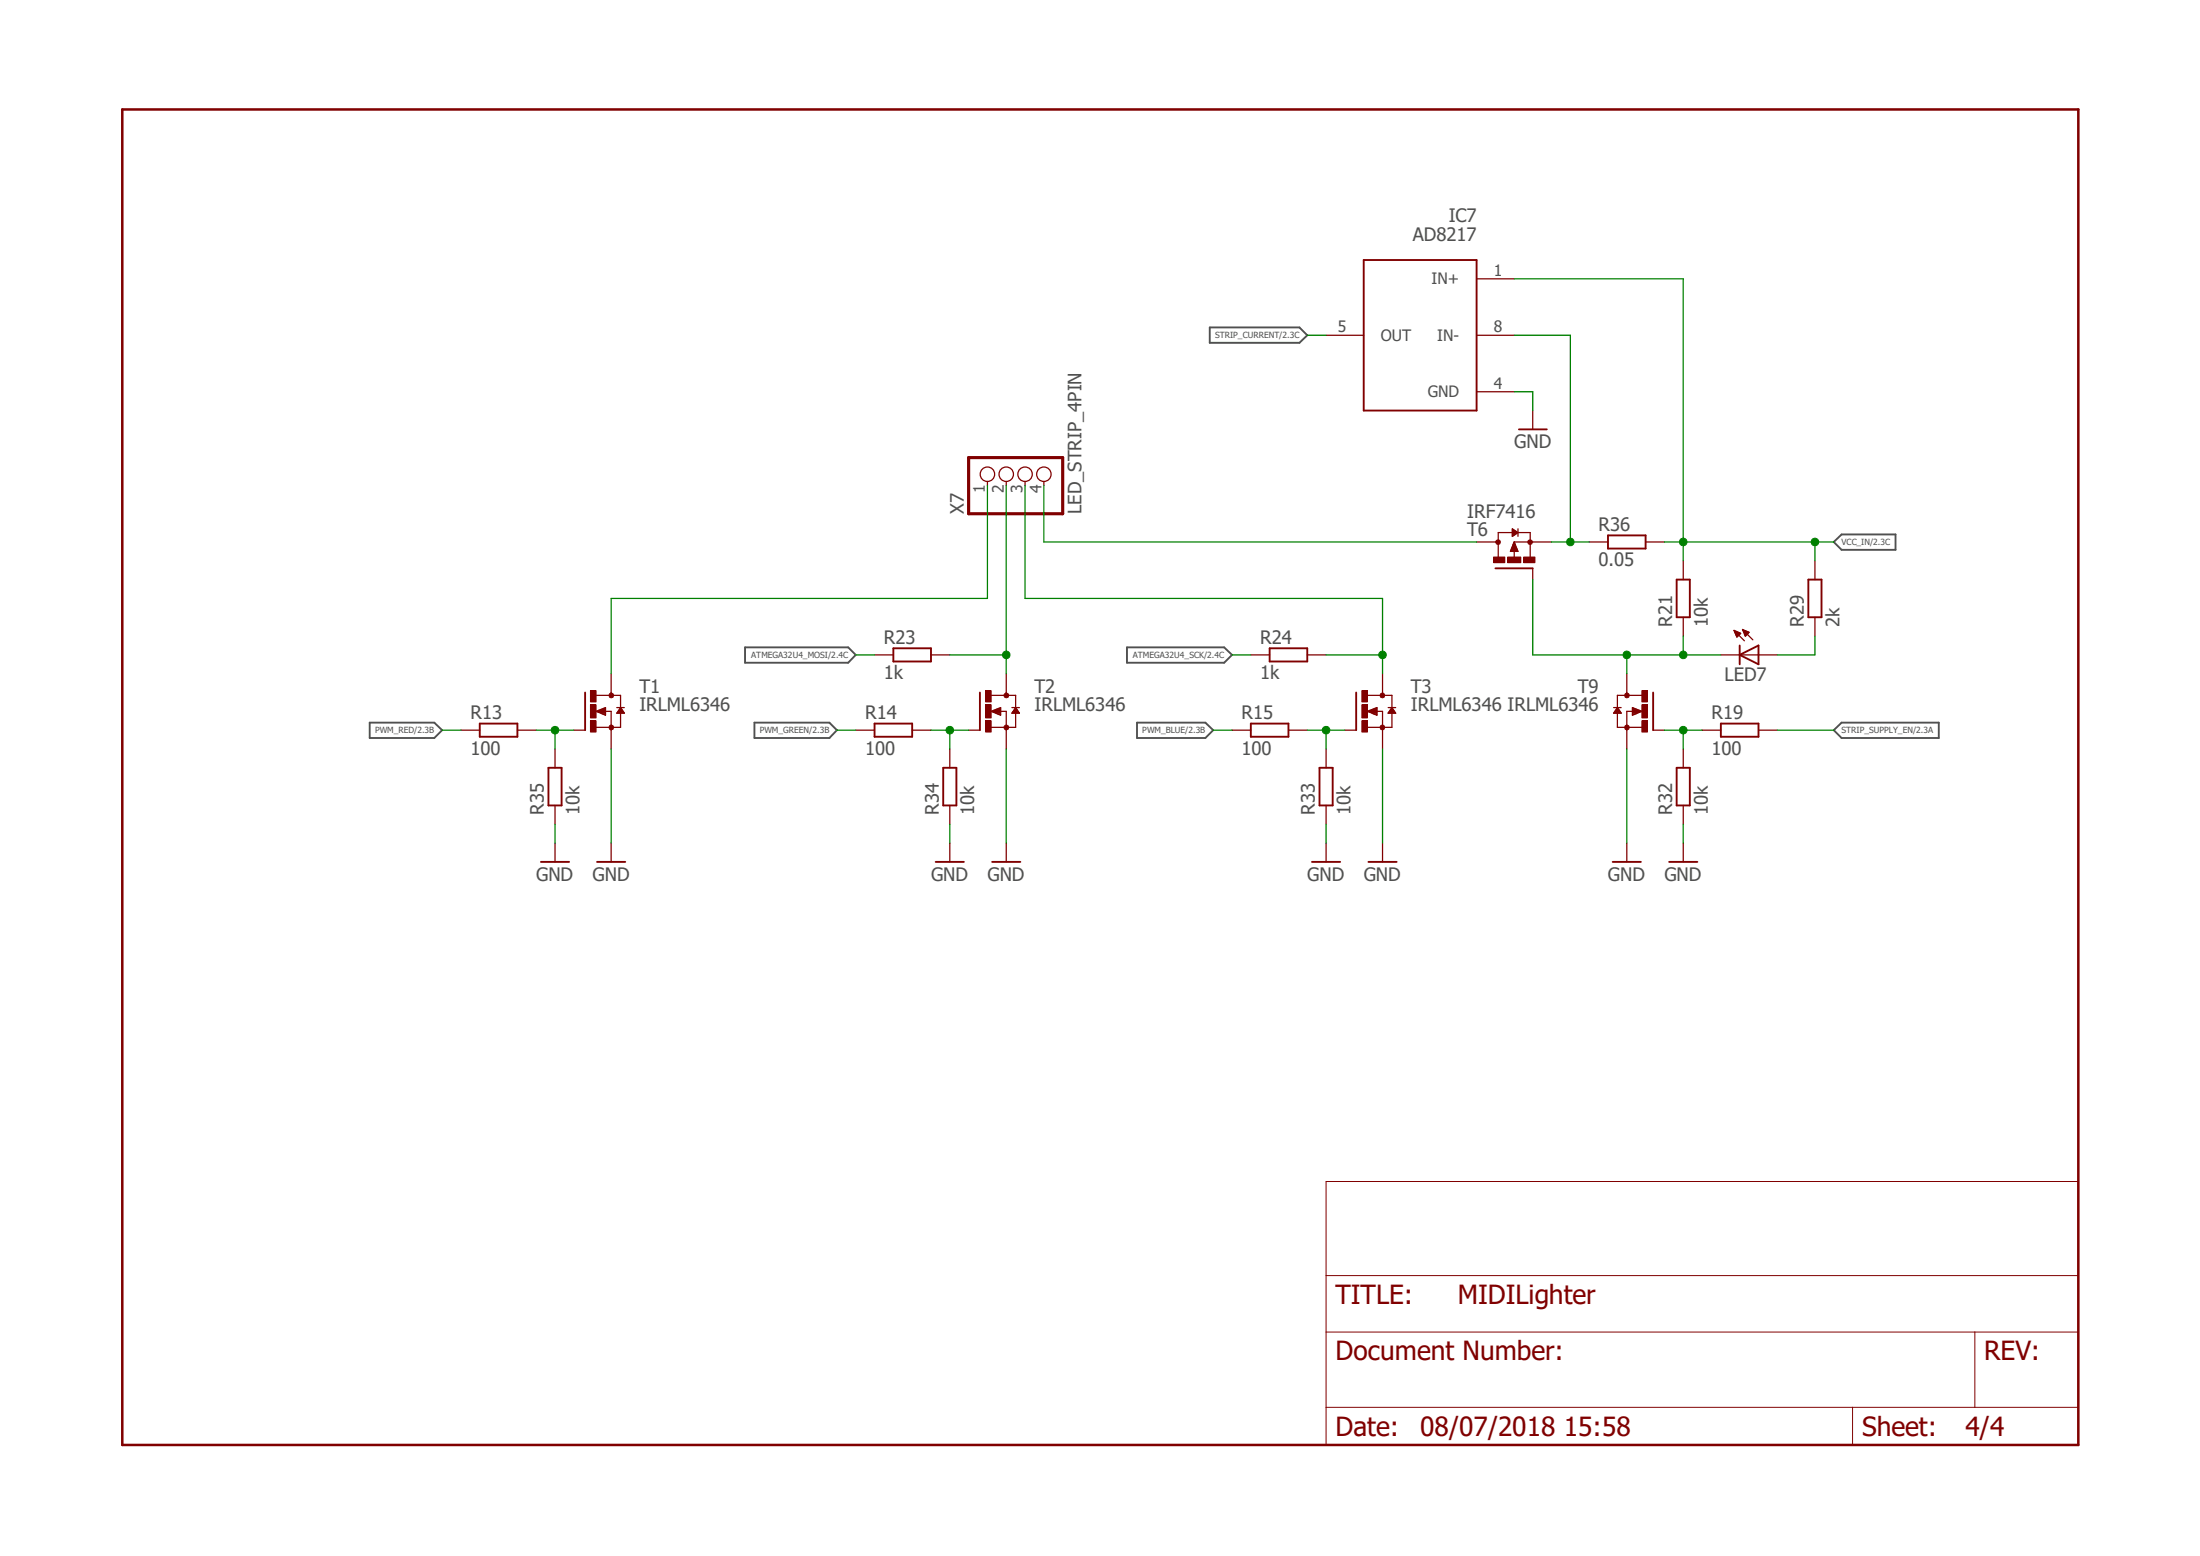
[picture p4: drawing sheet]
<svg xmlns="http://www.w3.org/2000/svg" width="297mm" height="210mm" viewBox="0 0 297 210" stroke-linecap="round" stroke-linejoin="round" font-family="sans-serif">
<path d="M16 14.4l265 181.2M281 14.4l-265 181.2" fill="none" stroke="#fff" stroke-width=".14"/>
<path d="M163.3 44.2h12.1l1.1 1.1-1.1 1h-12.1zM247.6 73.2l1-1.1h7.3v2.1h-7.3zM49.9 97.5h8.7l1.1 1.1-1.1 1h-8.7zM100.6 87.4h13.9l1 1-1 1.1h-13.9zM101.9 97.5h10.1l1 1.1-1 1h-10.1zM152.1 87.4h13.2l1 1-1 1.1h-13.2zM153.5 97.5h9.2l1.1 1.1-1.1 1h-9.2zM247.6 98.6l1-1.1h13.1v2.1h-13.1z" fill="none" stroke="#505050" stroke-width=".25"/>
<path d="M16.5 14.8h264.1v180.2h-264.1z" fill="none" stroke="#800000" stroke-width=".34"/>
<path d="M179 159.5h101.6v35.5h-101.6zM179 179.8h101.6M179 172.2h101.6M266.6 179.8v10.1M179 189.9h101.6M250.1 189.9v5.1" fill="none" stroke="#800000" stroke-width=".14"/>
<path d="M79 93.5v5.1" fill="none" stroke="#800000" stroke-width=".25"/>
<path d="M77.5 98.6h1.5M80.5 93.9h3.3v1.6M82.5 93.5v.4M82.5 98.2v.4M83.3 95.5h1M83.8 96.1v2.1h-3.3" fill="none" stroke="#800000" stroke-width=".17"/>
<path d="M82.3 93.6l.2-.1 .3 .1v.3v.2l-.3 .1-.2-.1-.1-.2z" fill-rule="evenodd" fill="#800000"/>
<path d="M82.3 93.6l.2-.1 .3 .1v.3v.2l-.3 .1-.2-.1-.1-.2z" fill="none" stroke="#800000" stroke-width=".14"/>
<path d="M82.3 98l.2-.2 .3 .2v.2v.2l-.3 .1-.2-.1-.1-.2z" fill-rule="evenodd" fill="#800000"/>
<path d="M82.3 98l.2-.2 .3 .2v.2v.2l-.3 .1-.2-.1-.1-.2z" fill="none" stroke="#800000" stroke-width=".14"/>
<path d="M79.7 97.3h.8v1.5h-.8z" fill-rule="evenodd" fill="#800000"/>
<path d="M79.7 97.3h.8v1.5h-.8z" fill="none" stroke="#800000" stroke-width=".14"/>
<path d="M79.7 93.2h.8v1.5h-.8z" fill-rule="evenodd" fill="#800000"/>
<path d="M79.7 93.2h.8v1.5h-.8z" fill="none" stroke="#800000" stroke-width=".14"/>
<path d="M79.7 95.1h.8v1.8h-.8z" fill-rule="evenodd" fill="#800000"/>
<path d="M79.7 95.1h.8v1.8h-.8z" fill="none" stroke="#800000" stroke-width=".14"/>
<g fill="none" stroke="#800000" stroke-width=".17">
<path d="M80.5 96l1.2-.5v1zM80.6 96.1h1.1M80.6 96h1.1M80.8 96.1h.9M80.8 95.9h.9M81.1 96.2h.6M81.1 95.8h.6M81.3 96.4h.4M81.3 95.7h.4M81.5 96h1v2.2M81.5 96.4h.2M81.5 95.6h.2"/>
<path d="M81.7 96.5h.1M81.7 95.5h.1M82.5 90.9v2.6M82.5 98.6v2.5M83.3 96.2h1M83.4 96.1h.8M83.5 96h.6M83.6 95.9h.4M83.6 95.8h.4M83.7 95.7h.2M83.7 95.6h.2M83.8 95.5h.1"/>
<path d="M83.8 95.5l.5 .8h-1zM130.8 98.6h1.5M133.9 93.9h3.2v1.6M135.8 93.5v.4M135.8 98.2v.4M136.6 95.5h1M137.1 96.1v2.1h-3.3"/>
</g>
<path d="M132.3 93.5v5.1" fill="none" stroke="#800000" stroke-width=".25"/>
<path d="M135.6 93.6l.2-.1 .3 .1 .1 .3-.1 .2-.3 .1-.2-.1-.1-.2z" fill-rule="evenodd" fill="#800000"/>
<path d="M135.6 93.6l.2-.1 .3 .1 .1 .3-.1 .2-.3 .1-.2-.1-.1-.2z" fill="none" stroke="#800000" stroke-width=".14"/>
<path d="M135.6 98l.2-.2 .3 .2 .1 .2-.1 .2-.3 .1-.2-.1-.1-.2z" fill-rule="evenodd" fill="#800000"/>
<path d="M135.6 98l.2-.2 .3 .2 .1 .2-.1 .2-.3 .1-.2-.1-.1-.2z" fill="none" stroke="#800000" stroke-width=".14"/>
<path d="M133.1 97.3h.7v1.5h-.7z" fill-rule="evenodd" fill="#800000"/>
<path d="M133.1 97.3h.7v1.5h-.7z" fill="none" stroke="#800000" stroke-width=".14"/>
<path d="M133.1 93.2h.7v1.5h-.7z" fill-rule="evenodd" fill="#800000"/>
<path d="M133.1 93.2h.7v1.5h-.7z" fill="none" stroke="#800000" stroke-width=".14"/>
<path d="M133.1 95.1h.7v1.8h-.7z" fill-rule="evenodd" fill="#800000"/>
<path d="M133.1 95.1h.7v1.8h-.7z" fill="none" stroke="#800000" stroke-width=".14"/>
<g fill="none" stroke="#800000" stroke-width=".17">
<path d="M133.8 96l1.3-.5v1zM133.9 96.1h1.2M133.9 96h1.2M134.2 96.1h.9M134.2 95.9h.9M134.4 96.2h.7M134.4 95.8h.7M134.6 95.7h.5M134.6 96.4h.5M134.8 96h1v2.2M134.8 96.4h.3M134.8 95.6h.3"/>
<path d="M135 96.5h.1M135 95.5h.1M135.8 90.9v2.6M135.8 98.6v2.5M136.7 96.2h.9M136.7 96.1h.8M136.8 96h.6M136.9 95.9h.5M136.9 95.8h.4M137 95.7h.2M137 95.6h.2M137.1 95.5h.1"/>
<path d="M137.1 95.5l.5 .8h-1zM181.6 98.6h1.5M184.6 93.9h3.3v1.6M186.6 93.5v.4M186.6 98.2v.4M187.4 95.5h1M187.9 96.1v2.1h-3.3"/>
</g>
<path d="M183.1 93.5v5.1" fill="none" stroke="#800000" stroke-width=".25"/>
<path d="M186.4 93.6l.2-.1 .3 .1v.3v.2l-.3 .1-.2-.1-.1-.2z" fill-rule="evenodd" fill="#800000"/>
<path d="M186.4 93.6l.2-.1 .3 .1v.3v.2l-.3 .1-.2-.1-.1-.2z" fill="none" stroke="#800000" stroke-width=".14"/>
<path d="M186.4 98l.2-.2 .3 .2v.2v.2l-.3 .1-.2-.1-.1-.2z" fill-rule="evenodd" fill="#800000"/>
<path d="M186.4 98l.2-.2 .3 .2v.2v.2l-.3 .1-.2-.1-.1-.2z" fill="none" stroke="#800000" stroke-width=".14"/>
<path d="M183.9 97.3h.7v1.5h-.7z" fill-rule="evenodd" fill="#800000"/>
<path d="M183.9 97.3h.7v1.5h-.7z" fill="none" stroke="#800000" stroke-width=".14"/>
<path d="M183.9 93.2h.7v1.5h-.7z" fill-rule="evenodd" fill="#800000"/>
<path d="M183.9 93.2h.7v1.5h-.7z" fill="none" stroke="#800000" stroke-width=".14"/>
<path d="M183.9 95.1h.7v1.8h-.7z" fill-rule="evenodd" fill="#800000"/>
<path d="M183.9 95.1h.7v1.8h-.7z" fill="none" stroke="#800000" stroke-width=".14"/>
<g fill="none" stroke="#800000" stroke-width=".17">
<path d="M133.3 65v.5M135.8 65v.5M138.4 65v.5M140.9 65v.5M201.9 73.2h.4M204.3 71.9h-2v3.3M204.9 71.4v1M204.9 71.9h1.7v3.3M206.9 76.7v1.5M206.9 73.2h-2.5v2.1M62.2 98.6h2.6M69.8 98.6h2.6"/>
<path d="M115.5 98.6h2.6M123.1 98.6h2.6M166.3 98.6h2.6M173.9 98.6h2.6M184.6 96l1.3-.5v1zM184.7 96.1h1.2M184.7 96h1.2M184.9 95.9h1M185 96.1h.9M185.2 96.2h.7M185.2 95.8h.7M185.4 96.4h.5"/>
<path d="M185.4 95.7h.5M185.6 96.4h.3M185.6 95.6h.3M185.6 96h1v2.2M185.8 95.5h.1M185.8 96.5h.1M186.6 90.9v2.6M186.6 98.6v2.5M187.4 96.2h1M187.5 96.1h.8M187.6 96h.6M187.7 95.9h.5"/>
<path d="M187.7 95.8h.4M187.8 95.7h.2M187.8 95.6h.2M187.9 95.5h.1M187.9 95.5l.5 .8h-1zM82.5 113.8v2.5M135.8 113.8v2.5M186.6 113.8v2.5"/>
<circle cx="133.3" cy="64" r=".98"/>
<circle cx="135.8" cy="64" r=".98"/>
<circle cx="138.4" cy="64" r=".98"/>
<circle cx="140.9" cy="64" r=".98"/>
</g>
<path d="M201.9 76.7h5M64.8 97.7h5v1.7h-5zM118.1 97.7h5v1.7h-5zM168.9 97.7h5v1.7h-5zM80.6 116.3h3.8M133.9 116.3h3.9M184.7 116.3h3.9" fill="none" stroke="#800000" stroke-width=".25"/>
<path d="M130.8 61.8h12.7v7.5h-12.7z" fill="none" stroke="#800000" stroke-width=".42"/>
<path d="M206.3 72.9h.3h.2l.1 .3-.1 .2-.2 .1-.3-.1-.1-.2z" fill-rule="evenodd" fill="#800000"/>
<path d="M206.3 72.9h.3h.2l.1 .3-.1 .2-.2 .1-.3-.1-.1-.2z" fill="none" stroke="#800000" stroke-width=".14"/>
<path d="M202 72.9h.3h.2l.1 .3-.1 .2-.2 .1-.3-.1-.1-.2z" fill-rule="evenodd" fill="#800000"/>
<path d="M202 72.9h.3h.2l.1 .3-.1 .2-.2 .1-.3-.1-.1-.2z" fill="none" stroke="#800000" stroke-width=".14"/>
<path d="M201.6 75.2h1.6v.7h-1.6z" fill-rule="evenodd" fill="#800000"/>
<path d="M201.6 75.2h1.6v.7h-1.6z" fill="none" stroke="#800000" stroke-width=".14"/>
<path d="M205.7 75.2h1.5v.7h-1.5z" fill-rule="evenodd" fill="#800000"/>
<path d="M205.7 75.2h1.5v.7h-1.5z" fill="none" stroke="#800000" stroke-width=".14"/>
<path d="M203.5 75.2h1.8v.7h-1.8z" fill-rule="evenodd" fill="#800000"/>
<path d="M203.5 75.2h1.8v.7h-1.8z" fill="none" stroke="#800000" stroke-width=".14"/>
<g fill="none" stroke="#800000" stroke-width=".17">
<path d="M199.3 73.2h2.6M203.9 74.4h1M204 74.3h.9M204 74.2h.8M204 74.1h.8M204 74h.8M204.1 74h.6M204.1 73.9h.6M204.2 73.8h.4M204.2 71.4l.7 .5-.7 .5zM204.2 72.3h.1M204.2 72.3h.2"/>
<path d="M204.2 72.2h.3M204.2 72.1h.4M204.2 72h.6M204.2 71.9h.7M204.2 71.8h.6M204.2 71.7h.4M204.2 71.6h.3M204.2 71.5h.2M204.2 71.5h.1M204.2 73.7h.4M204.3 73.6h.3M204.3 73.5h.3"/>
<path d="M204.3 73.4h.2M204.3 73.3h.2M204.4 73.2h.1M204.4 73.2l.5 1.2h-1zM206.9 73.2h2.6M227.2 75.7v2.5M118.1 88.4h2.5M125.7 88.4h2.5M168.9 88.4h2.5M176.5 88.4h2.5M217.8 95.5h1.1M218.4 96.1v2.1h3.3"/>
<path d="M219.6 93.5v.4M219.6 98.2v.4M221.7 93.9h-3.3v1.6M223.2 98.6h1.5M227.2 83.3v2.6"/>
</g>
<path d="M226.4 78.2h1.7v5.1h-1.7zM120.6 87.5h5.1v1.8h-5.1zM171.4 87.5h5.1v1.8h-5.1zM223.2 93.5v5.1" fill="none" stroke="#800000" stroke-width=".25"/>
<path d="M219.4 93.6l.2-.1 .3 .1 .1 .3-.1 .2-.3 .1-.2-.1-.1-.2z" fill-rule="evenodd" fill="#800000"/>
<path d="M219.4 93.6l.2-.1 .3 .1 .1 .3-.1 .2-.3 .1-.2-.1-.1-.2z" fill="none" stroke="#800000" stroke-width=".14"/>
<path d="M219.4 98l.2-.2 .3 .2 .1 .2-.1 .2-.3 .1-.2-.1-.1-.2z" fill-rule="evenodd" fill="#800000"/>
<path d="M219.4 98l.2-.2 .3 .2 .1 .2-.1 .2-.3 .1-.2-.1-.1-.2z" fill="none" stroke="#800000" stroke-width=".14"/>
<path d="M221.7 97.3h.7v1.5h-.7z" fill-rule="evenodd" fill="#800000"/>
<path d="M221.7 97.3h.7v1.5h-.7z" fill="none" stroke="#800000" stroke-width=".14"/>
<path d="M221.7 93.2h.7v1.5h-.7z" fill-rule="evenodd" fill="#800000"/>
<path d="M221.7 93.2h.7v1.5h-.7z" fill="none" stroke="#800000" stroke-width=".14"/>
<path d="M221.7 95.1h.7v1.8h-.7z" fill-rule="evenodd" fill="#800000"/>
<path d="M221.7 95.1h.7v1.8h-.7z" fill="none" stroke="#800000" stroke-width=".14"/>
<g fill="none" stroke="#800000" stroke-width=".17">
<path d="M199.3 37.6h5.1M179 45.3h5.1M199.3 45.3h5.1M199.3 52.9h5.1M206.9 55.4v2.6M214.5 73.2h2.6M222.2 73.2h2.5M245 75.7v2.5M217.9 96.2h1M217.9 96.1h.9M218 96.1h.7M218.1 96h.6"/>
<path d="M218.1 95.9h.5M218.2 95.8h.4M218.2 95.7h.3M218.3 95.6h.1M218.4 95.5h.1M218.4 95.5l.5 .8h-1.1zM219.6 90.9v2.6M219.6 98.6v2.5M220.4 95.5l1.3 .5-1.3 .5zM220.4 96.5h.1M220.4 96.4h.3M220.4 96.4h.5"/>
<path d="M220.4 96.2h.7M220.4 96.1h.9M220.4 96.1h1.2M220.4 96h1.2M220.4 95.9h1M220.4 95.8h.7M220.4 95.7h.5M220.4 95.6h.3M220.4 95.5h.1M220.6 96h-1v2.2M229.8 98.6h2.5M232.3 88.4h7.6"/>
<path d="M234.1 85.1l1.4 1.4M234.1 85.1l.9 .4-.5 .5zM234.1 85.1h.1M234.2 85.3h.4M234.2 85.2h.2M234.2 85.4h.6M234.3 85.5h.7M234.3 85.6h.6M234.4 85.7h.4M234.4 85.8h.3M234.4 85.9h.3M234.5 85.9h.1"/>
<path d="M235.2 85l1.4 1.4M235.2 85l.9 .3-.5 .6M235.2 85l.4 .9M235.3 85h.1M235.3 85.1h.3M235.4 85.2h.4M235.4 85.3h.7M235.5 85.4h.6M235.5 85.6h.4M235.5 85.5h.5M235.5 85.7h.3M235.6 85.8h.2"/>
<path d="M235.6 85.9h.1M237.4 98.6h2.5M245 83.3v2.6M74.9 101.1v2.5M74.9 108.7v2.6M74.9 113.8v2.5M128.2 101.1v2.5M128.2 108.7v2.6M128.2 113.8v2.5M179 101.1v2.5M179 108.7v2.6M179 113.8v2.5"/>
<path d="M219.6 113.8v2.5M227.2 101.1v2.5M227.2 108.7v2.6M227.2 113.8v2.5"/>
</g>
<g fill="none" stroke="#800000" stroke-width=".25">
<path d="M184.1 35.1h15.2v20.3h-15.2zM205.1 58h3.7M217.1 72.3h5.1v1.7h-5.1zM244.1 78.2h1.8v5.1h-1.8zM232.3 97.7h5.1v1.7h-5.1zM234.9 88.4l2.5-1.3v2.6zM234.9 87.1v2.6M73 116.3h3.8M74 103.6h1.8v5.1h-1.8zM126.3 116.3h3.8M127.3 103.6h1.8v5.1h-1.8zM177.1 116.3h3.8"/>
<path d="M178.1 103.6h1.8v5.1h-1.8zM217.7 116.3h3.8M225.3 116.3h3.9M226.4 103.6h1.7v5.1h-1.7z"/>
</g>
<path d="M72.4 98.6h5.1M74.9 98.6v2.5" fill="none" stroke="#008000" stroke-width=".17"/>
<circle cx="74.9" cy="98.6" r=".51" fill="#008000"/>
<circle cx="74.9" cy="98.6" r=".51" fill="none" stroke="#008000" stroke-width=".14"/>
<path d="M125.7 98.6h5.1M128.2 98.6v2.5" fill="none" stroke="#008000" stroke-width=".17"/>
<circle cx="128.2" cy="98.6" r=".51" fill="#008000"/>
<circle cx="128.2" cy="98.6" r=".51" fill="none" stroke="#008000" stroke-width=".14"/>
<path d="M176.5 98.6h5.1M179 98.6v2.5" fill="none" stroke="#008000" stroke-width=".17"/>
<circle cx="179" cy="98.6" r=".51" fill="#008000"/>
<circle cx="179" cy="98.6" r=".51" fill="none" stroke="#008000" stroke-width=".14"/>
<g fill="none" stroke="#008000" stroke-width=".17">
<path d="M204.4 52.9h2.5v2.5M135.8 65.5v25.4M59.7 98.6h2.5M113 98.6h2.5M128.2 88.4h7.6M163.8 98.6h2.5M74.9 111.3v2.5M82.5 101.1v12.7M128.2 111.3v2.5M135.8 101.1v12.7M179 111.3v2.5M186.6 101.1v12.7"/>
<path d="M219.6 101.1v12.7M227.2 111.3v2.5"/>
</g>
<circle cx="135.8" cy="88.4" r=".51" fill="#008000"/>
<circle cx="135.8" cy="88.4" r=".51" fill="none" stroke="#008000" stroke-width=".14"/>
<path d="M133.3 65.5v15.3h-50.8v10.1M138.4 65.5v15.3h48.2v10.1M179 88.4h7.6" fill="none" stroke="#008000" stroke-width=".17"/>
<circle cx="186.6" cy="88.4" r=".51" fill="#008000"/>
<circle cx="186.6" cy="88.4" r=".51" fill="none" stroke="#008000" stroke-width=".14"/>
<path d="M224.7 73.2h22.9M227.2 73.2v2.5M245 73.2v2.5" fill="none" stroke="#008000" stroke-width=".17"/>
<circle cx="227.2" cy="73.2" r=".51" fill="#008000"/>
<circle cx="227.2" cy="73.2" r=".51" fill="none" stroke="#008000" stroke-width=".14"/>
<circle cx="245" cy="73.2" r=".51" fill="#008000"/>
<circle cx="245" cy="73.2" r=".51" fill="none" stroke="#008000" stroke-width=".14"/>
<path d="M204.4 37.6h22.8v35.6M140.9 65.5v7.7h58.4M115.5 88.4h2.6M166.3 88.4h2.6M227.2 85.9v2.5h-7.6v2.5M239.9 98.6h7.7" fill="none" stroke="#008000" stroke-width=".17"/>
<circle cx="219.6" cy="88.4" r=".51" fill="#008000"/>
<circle cx="219.6" cy="88.4" r=".51" fill="none" stroke="#008000" stroke-width=".14"/>
<path d="M227.2 88.4h5.1" fill="none" stroke="#008000" stroke-width=".17"/>
<circle cx="227.2" cy="88.4" r=".51" fill="#008000"/>
<circle cx="227.2" cy="88.4" r=".51" fill="none" stroke="#008000" stroke-width=".14"/>
<path d="M206.9 78.2v10.2h12.7M224.7 98.6h5.1M227.2 98.6v2.5" fill="none" stroke="#008000" stroke-width=".17"/>
<circle cx="227.2" cy="98.6" r=".51" fill="#008000"/>
<circle cx="227.2" cy="98.6" r=".51" fill="none" stroke="#008000" stroke-width=".14"/>
<path d="M212 45.3v27.9M209.5 73.2h5M245 85.9v2.5h-5.1" fill="none" stroke="#008000" stroke-width=".17"/>
<circle cx="212" cy="73.2" r=".51" fill="#008000"/>
<circle cx="212" cy="73.2" r=".51" fill="none" stroke="#008000" stroke-width=".14"/>
<path d="M176.5 45.3h2.5M204.4 45.3h7.6" fill="none" stroke="#008000" stroke-width=".17"/>
<g font-size="3.6" fill="#800000">
<text x="180.3" y="176">TITLE:</text>
<text x="196.8" y="176">MIDILighter</text>
<text x="180.3" y="183.6">Document Number:</text>
<text x="267.9" y="183.6">REV:</text>
<text x="180.3" y="193.8">Date:</text>
<text x="191.7" y="193.8">08/07/2018 15:58</text>
<text x="251.4" y="193.8">Sheet:</text>
<text x="265.4" y="193.8">4/4</text>
</g>
<g font-size="2.5" fill="#505050">
<text x="190.8" y="32.6">AD8217</text>
<text x="195.6" y="30">IC7</text>
<text x="204.4" y="60.5">GND</text>
<text x="130.1" y="69.3" transform="rotate(-90 130.1 69.3)">X7</text>
<text x="146" y="69.3" transform="rotate(-90 146 69.3)">LED_STRIP_4PIN</text>
<text x="198.1" y="69.9">IRF7416</text>
<text x="215.8" y="71.7">R36</text>
<text x="198.1" y="72.4">T6</text>
<text x="215.8" y="76.5">0.05</text>
<text x="119.3" y="86.9">R23</text>
<text x="170.1" y="86.9">R24</text>
<text x="225.8" y="84.6" transform="rotate(-90 225.8 84.6)">R21</text>
<text x="230.6" y="84.6" transform="rotate(-90 230.6 84.6)">10k</text>
<text x="243.5" y="84.6" transform="rotate(-90 243.5 84.6)">R29</text>
<text x="248.3" y="84.6" transform="rotate(-90 248.3 84.6)">2k</text>
<text x="86.3" y="93.5">T1</text>
<text x="119.3" y="91.7">1k</text>
<text x="139.7" y="93.5">T2</text>
<text x="170.1" y="91.7">1k</text>
<text x="190.5" y="93.5">T3</text>
<text x="213" y="93.5">T9</text>
<text x="232.8" y="91.9">LED7</text>
<text x="63.5" y="101.9">100</text>
<text x="63.5" y="97.1">R13</text>
<text x="86.3" y="96">IRLML6346</text>
<text x="116.8" y="101.9">100</text>
<text x="116.8" y="97.1">R14</text>
<text x="139.7" y="96">IRLML6346</text>
<text x="167.6" y="101.9">100</text>
<text x="167.6" y="97.1">R15</text>
<text x="190.5" y="96">IRLML6346 IRLML6346</text>
<text x="231.1" y="101.9">100</text>
<text x="231.1" y="97.1">R19</text>
<text x="73.4" y="110" transform="rotate(-90 73.4 110)">R35</text>
<text x="78.2" y="110" transform="rotate(-90 78.2 110)">10k</text>
<text x="126.7" y="110" transform="rotate(-90 126.7 110)">R34</text>
<text x="131.5" y="110" transform="rotate(-90 131.5 110)">10k</text>
<text x="177.5" y="110" transform="rotate(-90 177.5 110)">R33</text>
<text x="182.3" y="110" transform="rotate(-90 182.3 110)">10k</text>
<text x="225.8" y="110" transform="rotate(-90 225.8 110)">R32</text>
<text x="230.6" y="110" transform="rotate(-90 230.6 110)">10k</text>
<text x="72.4" y="118.9">GND</text>
<text x="80" y="118.9">GND</text>
<text x="125.7" y="118.9">GND</text>
<text x="133.3" y="118.9">GND</text>
<text x="176.5" y="118.9">GND</text>
<text x="184.1" y="118.9">GND</text>
<text x="217.1" y="118.9">GND</text>
<text x="224.7" y="118.9">GND</text>
</g>
<g font-size="2.1" fill="#505050">
<text x="193.3" y="38.4">IN+</text>
<text x="201.7" y="37.3">1</text>
<text x="180.6" y="44.9">5</text>
<text x="186.4" y="46">OUT</text>
<text x="194" y="46">IN-</text>
<text x="201.7" y="44.9">8</text>
<text x="192.7" y="53.6">GND</text>
<text x="201.7" y="52.5">4</text>
<text x="133" y="66.5" transform="rotate(-90 133 66.5)">1</text>
<text x="135.5" y="66.5" transform="rotate(-90 135.5 66.5)">2</text>
<text x="138" y="66.5" transform="rotate(-90 138 66.5)">3</text>
<text x="140.6" y="66.5" transform="rotate(-90 140.6 66.5)">4</text>
</g>
<g font-size="1.1" fill="#505050">
<text x="164" y="45.6">STRIP_CURRENT/2.3C</text>
<text x="248.6" y="73.6">VCC_IN/2.3C</text>
<text x="101.4" y="88.8">ATMEGA32U4_MOSI/2.4C</text>
<text x="153" y="88.8">ATMEGA32U4_SCK/2.4C</text>
<text x="50.6" y="99">PWM_RED/2.3B</text>
<text x="102.6" y="99">PWM_GREEN/2.3B</text>
<text x="154.2" y="99">PWM_BLUE/2.3B</text>
<text x="248.6" y="99">STRIP_SUPPLY_EN/2.3A</text>
</g>
</svg>
